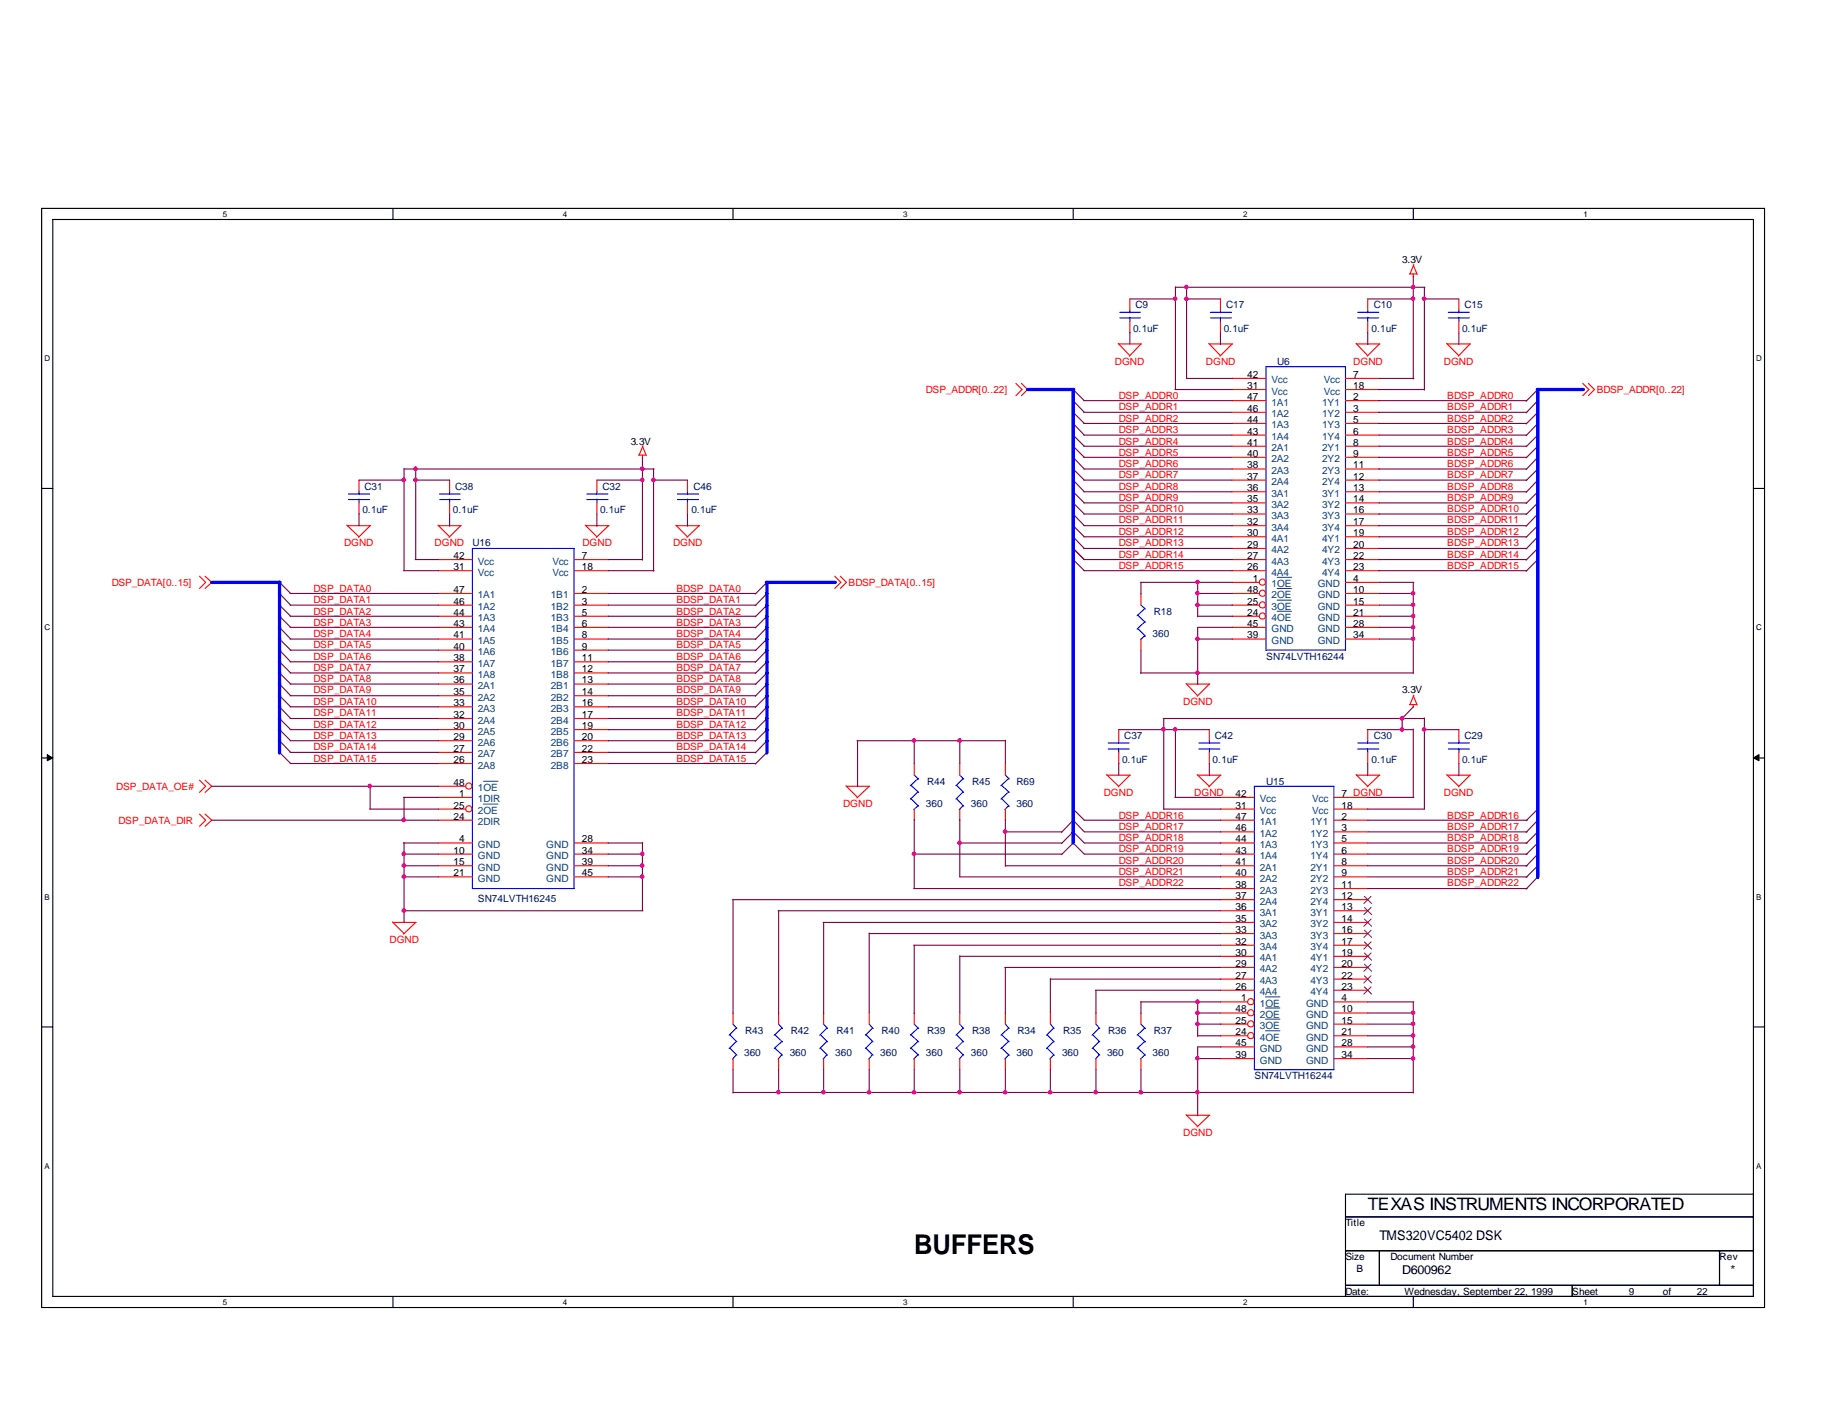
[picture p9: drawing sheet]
<svg xmlns="http://www.w3.org/2000/svg" width="279mm" height="216mm" viewBox="0 0 279 216" stroke-linecap="round" stroke-linejoin="round" font-family="sans-serif">
<g fill="none" stroke="#000" stroke-width=".17">
<path d="M6.3 31.8h262.5v167.4h-262.5zM8 33.4h259.1v164.1h-259.1zM59.9 31.8v1.6M111.7 31.8v1.6M163.5 31.8v1.6M215.3 31.8v1.6M6.3 74.4h1.7M267.1 74.4h1.7M6.3 115.5h1.7M267.1 115.5h1.7M6.3 156.5h1.7M267.1 156.5h1.7"/>
<path d="M59.9 197.5v1.7M111.7 197.5v1.7M163.5 197.5v1.7M205 185.4h62.1M205 190.6h62.1M205 195.8h62.1M210.1 190.6v5.2M215.3 197.5v1.7M239.5 195.8v1.7M262 190.6v5.2M267.1 181.9h-62.1v15.6"/>
</g>
<g fill="#000" stroke="#000" stroke-width=".15">
<path d="M7.2 115l.8 .5-.8 .4z" fill-rule="evenodd"/>
<path d="M267.1 115.5l.9-.5v.9z" fill-rule="evenodd"/>
</g>
<g fill="none" stroke="#f00" stroke-width=".17">
<path d="M154.8 58.4l.9 1-.9 .9M155.6 58.4l.9 1-.9 .9M170.3 52.3l1.8 1.9M170.4 52.4h3.5M172.1 45.6v1.6M172.1 49v1.7M173.8 52.4l-1.8 1.9M184.1 52.3l1.8 1.9M184.2 52.4h3.6M185.9 45.6v1.6M185.9 49v1.7M187.7 52.4l-1.9 1.9"/>
<path d="M187.7 57.7h5.2M187.7 59.4h5.2M205 57.7h5.1M205 59.4h5.1M206.6 52.3l1.8 1.9M206.7 52.4h3.5M208.4 45.6v1.6M208.4 49v1.7M210.1 52.4l-1.8 1.9M214.7 41.7h1.1M215.3 41.7v.5M215.3 40.4l.6 1.4"/>
<path d="M215.4 40.3l-.6 1.4M220.4 52.3l1.8 1.9M220.5 52.4h3.5M222.2 45.6v1.6M222.2 49v1.7M223.9 52.4l-1.7 1.9M241.1 58.4l1 1-1 .9M242 58.4l.9 1-.9 .9M54.7 73.2v1.7M54.7 76.6v1.7M68.5 73.2v1.7M68.5 76.6v1.7"/>
<path d="M90.9 73.2v1.7M90.9 76.6v1.7M97.3 69.3h1.1M97.9 69.3v.5M97.9 68l.6 1.4M98 67.9l-.6 1.4M104.7 73.2v1.7M104.7 76.6v1.7M187.7 61h5.2M187.7 62.8h5.2M187.7 64.5h5.2M187.7 66.3h5.2"/>
<path d="M187.7 68h5.2M187.7 69.7h5.2M187.7 71.5h5.2M187.7 73.2h5.2M187.7 74.9h5.2M187.7 76.6h5.2M187.7 78.3h5.2M205 61h5.1M205 62.8h5.1M205 64.5h5.1M205 66.3h5.1M205 68h5.1"/>
<path d="M205 69.7h5.1M205 71.5h5.1M205 73.2h5.1M205 74.9h5.1M205 76.6h5.1M205 78.3h5.1M30.4 87.8l.9 .9-.9 1M31.2 87.8l1.1 .9-1.1 1M52.8 80l1.9 1.8M52.9 80.1h3.6M56.4 80.1l-1.8 1.8M66.7 80l1.8 1.8"/>
<path d="M66.8 80.1h3.5M66.8 97.4h5.2M66.8 95.6h5.2M66.8 85.3h5.2M66.8 87h5.2M66.8 90.4h5.2M66.8 92.2h5.2M66.8 93.9h5.2M66.8 99.1h5.2M70.2 80.1l-1.8 1.8M87.5 97.4h5.2M87.5 95.6h5.2"/>
<path d="M87.5 85.3h5.2M87.5 87h5.2M87.5 90.4h5.2M87.5 92.2h5.2M87.5 93.9h5.2M87.5 99.1h5.2M89.2 80l1.7 1.8M89.2 80.1h3.6M92.7 80.1l-1.9 1.8M103 80l1.7 1.8M103 80.1h3.6M106.5 80.1l-1.9 1.8"/>
<path d="M127.2 87.8l.9 .9-.9 1M128 87.8l.9 .9-.9 1M173.8 90.4v1.8M173.8 97.4v1.7M187.7 80.1h5.2M187.7 97.4h5.2M187.7 95.6h5.2M187.7 81.8h5.2M187.7 83.6h5.2M187.7 85.3h5.2M187.7 87h5.2M187.7 88.7h4.2"/>
<path d="M187.7 90.4h4.2M187.7 92.2h4.2M187.7 93.9h4.2M205 80.1h5.1M205 97.4h5.1M205 95.6h5.1M205 81.8h5.1M205 83.6h5.1M205 85.3h5.1M205 87h5.1M205 88.7h5.1M205 90.4h5.1"/>
<path d="M205 92.2h5.1M205 93.9h5.1M30.4 118.9l.9 .9-.9 .9M31.2 118.9l1.1 .9-1.1 .9M66.8 119.8h4.2M66.8 104.2h5.2M66.8 100.8h5.2M66.8 102.5h5.2M66.8 106h5.2M66.8 107.7h5.2M66.8 109.5h5.2M66.8 111.2h5.2"/>
<path d="M66.8 112.9h5.2M66.8 114.6h5.2M66.8 116.3h5.2M87.5 104.2h5.2M87.5 100.8h5.2M87.5 102.5h5.2M87.5 106h5.2M87.5 107.7h5.2M87.5 109.5h5.2M87.5 111.2h5.2M87.5 112.9h5.2M87.5 114.6h5.2"/>
<path d="M87.5 116.3h5.2M128.9 119.7l1.7 1.8M128.9 119.8h3.6M132.4 119.8l-1.8 1.8M139.3 116.3v1.8M146.2 116.3v1.8M153.2 116.3v1.8M168.6 118l1.8 1.8M168.7 118.1h3.5M170.4 111.2v1.7M170.4 114.6v1.7M172.1 118.1l-1.8 1.8"/>
<path d="M180.7 104.1l1.8 1.9M180.8 104.2h3.5M182.4 118l1.8 1.8M182.5 118.1h3.5M184.2 104.2l-1.8 1.9M184.2 111.2v1.7M184.2 114.6v1.7M185.9 118.1l-1.8 1.8M206.6 118l1.8 1.8M206.7 118.1h3.5M208.4 111.2v1.7M208.4 114.6v1.7"/>
<path d="M210.1 118.1l-1.8 1.8M214.7 107.4h1.1M215.3 107.4v.4M215.3 106l.6 1.4M215.4 105.9l-.6 1.5M220.4 118l1.8 1.8M220.5 118.1h3.5M222.2 111.2v1.7M222.2 114.6v1.7M223.9 118.1l-1.7 1.8M30.4 124l.9 1-.9 .9M31.2 124l1.1 1-1.1 .9"/>
<path d="M66.8 121.5h5.2M66.8 123.3h4.2M66.8 125h5.2M66.8 128.4h5.2M66.8 130.1h5.2M66.8 131.9h5.2M66.8 133.6h5.2M87.5 128.4h5.2M87.5 130.1h5.2M87.5 131.9h5.2M87.5 133.6h5.2M139.3 123.3v1.7"/>
<path d="M146.2 123.3v1.7M153.2 123.3v1.7M185.9 121.5h5.2M185.9 123.3h5.2M185.9 125h5.2M185.9 128.4h5.2M185.9 130.1h5.2M185.9 131.9h5.2M185.9 133.6h5.2M185.9 126.7h5.2M185.9 135.4h5.2M185.9 137.1h5.2"/>
<path d="M185.9 138.8h5.2M203.2 121.5h5.2M203.2 123.3h5.2M203.2 125h5.2M203.2 128.4h5.2M203.2 130.1h5.2M203.2 131.9h5.2M203.2 133.6h5.2M203.2 126.7h5.2M203.2 135.4h5.2M203.2 137.1h5.2M203.2 138.8h5.2"/>
<path d="M59.8 140.5l1.8 1.7M59.9 140.5h3.5M63.3 140.5l-1.8 1.8M111.7 154.3v1.7M118.6 154.3v1.7M125.5 154.3v1.7M132.4 154.3v1.7M139.3 154.3v1.7M146.2 154.3v1.7M153.2 154.3v1.7M160 154.3v1.7M167 154.3v1.7"/>
<path d="M173.8 154.3v1.7M185.9 140.5h5.2M185.9 159.5h5.2M185.9 142.2h5.2M185.9 144h5.2M185.9 145.7h5.2M185.9 147.4h5.2M185.9 149.2h5.2M185.9 150.9h5.2M185.9 152.7h4.2M185.9 154.3h4.2M185.9 156h4.2"/>
<path d="M185.9 157.8h4.2M203.2 140.5h5.2M203.2 159.5h5.2M203.2 142.2h5.2M203.2 144h5.2M203.2 145.7h5.2M203.2 147.4h5.2M203.2 149.2h5.2M203.2 150.9h5.2M203.2 152.7h5.2M203.2 154.3h5.2M203.2 156h5.2"/>
<path d="M203.2 157.8h5.2M111.7 161.3v1.7M118.6 161.3v1.7M125.5 161.3v1.7M132.4 161.3v1.7M139.3 161.3v1.7M146.2 161.3v1.7M153.2 161.3v1.7M160 161.3v1.7M167 161.3v1.7M173.8 161.3v1.7M180.7 169.8l1.8 1.8"/>
<path d="M180.8 169.9h3.5M184.2 169.9l-1.8 1.8M185.9 161.3h5.2M203.2 161.3h5.2"/>
<circle cx="192.3" cy="88.7" r=".47"/>
<circle cx="192.3" cy="90.4" r=".47"/>
<circle cx="192.3" cy="93.9" r=".47"/>
<circle cx="192.3" cy="92.2" r=".47"/>
<circle cx="71.4" cy="119.8" r=".47"/>
<circle cx="71.4" cy="123.2" r=".47"/>
<circle cx="190.5" cy="152.6" r=".47"/>
<circle cx="190.5" cy="157.8" r=".47"/>
<circle cx="190.5" cy="154.3" r=".47"/>
<circle cx="190.5" cy="156" r=".47"/>
</g>
<g fill="none" stroke="#00f" stroke-width=".17">
<path d="M170.6 48.4h3.1M170.6 47.6h3.1M172.1 47.2v.5M172.1 48.3v.7M184.4 48.4h3.2M184.4 47.6h3.2M185.9 47.2v.5M185.9 48.3v.7M192.9 55.9h12.1v43.2h-12.1zM206.8 48.4h3.3M206.8 47.6h3.3M208.4 47.2v.5"/>
<path d="M208.4 48.3v.7M220.6 48.4h3.3M220.6 47.6h3.3M222.2 47.2v.5M222.2 48.3v.7M53.1 76.1h3.2M53.1 75.3h3.2M54.7 74.9v.5M54.7 76v.6M67 76.1h3.1M67 75.3h3.1M68.5 74.9v.5"/>
<path d="M68.5 76v.6M89.4 76.1h3.2M89.4 75.3h3.2M90.9 74.9v.5M90.9 76v.6M103.2 76.1h3.2M103.2 75.3h3.2M104.7 74.9v.5M104.7 76v.6M72 83.6h15.5v51.8h-15.5zM173.3 93.7l1.2 1.1M173.3 95.8l1.2 1.1"/>
<path d="M173.8 92.2l.7 .6M174.4 92.7l-1.2 1.1M174.4 94.7l-1.2 1.1M174.4 96.9l-.7 .6M138.8 119.6l1.2 1.1M139.3 118.1l.7 .6M139.9 118.6l-1.2 1.1M145.7 119.6l1.1 1.1M146.2 118.1l.6 .6M146.7 118.6l-1.1 1.1M152.6 119.6l1.2 1.1M153.2 118.1l.6 .6"/>
<path d="M153.7 118.6l-1.2 1.1M168.8 114.1h3.2M168.8 113.2h3.2M170.4 112.9v.4M170.4 114v.6M182.6 114.1h3.2M182.6 113.2h3.2M184.2 112.9v.4M184.2 114v.6M191.1 119.8h12.1v43.2h-12.1zM206.8 114.1h3.3M206.8 113.2h3.3"/>
<path d="M208.4 112.9v.4M208.4 114v.6M220.6 114.1h3.3M220.6 113.2h3.3M222.2 112.9v.4M222.2 114v.6M138.8 121.7l1.2 1.2M139.9 120.6l-1.2 1.2M139.9 122.8l-.7 .6M145.7 121.7l1.1 1.2M146.7 120.6l-1.1 1.2M146.7 122.8l-.6 .6"/>
<path d="M152.6 121.7l1.2 1.2M153.7 120.6l-1.2 1.2M153.7 122.8l-.6 .6M111.2 157.6l1.1 1.2M111.2 159.7l1.1 1.1M111.7 156l.6 .7M112.2 156.6l-1.1 1.1M112.2 158.7l-1.1 1.1M118 157.6l1.2 1.2M118 159.7l1.2 1.1M118.6 156l.6 .7M119.1 156.6l-1.2 1.1"/>
<path d="M119.1 158.7l-1.2 1.1M125 157.6l1.1 1.2M125 159.7l1.1 1.1M125.5 156l.6 .7M126 156.6l-1.1 1.1M126 158.7l-1.1 1.1M131.9 157.6l1.1 1.2M131.9 159.7l1.1 1.1M132.4 156l.6 .7M132.9 156.6l-1.1 1.1M132.9 158.7l-1.1 1.1M138.8 157.6l1.2 1.2"/>
<path d="M138.8 159.7l1.2 1.1M139.3 156l.7 .7M139.9 156.6l-1.2 1.1M139.9 158.7l-1.2 1.1M145.7 157.6l1.1 1.2M145.7 159.7l1.1 1.1M146.2 156l.6 .7M146.7 156.6l-1.1 1.1M146.7 158.7l-1.1 1.1M152.6 157.6l1.2 1.2M152.6 159.7l1.2 1.1M153.2 156l.6 .7"/>
<path d="M153.7 156.6l-1.2 1.1M153.7 158.7l-1.2 1.1M159.5 157.6l1.1 1.2M159.5 159.7l1.1 1.1M160 156l.6 .7M160.5 156.6l-1.1 1.1M160.5 158.7l-1.1 1.1M166.5 157.6l1.1 1.2M166.5 159.7l1.1 1.1M167 156l.6 .7M167.5 156.6l-1.1 1.1M167.5 158.7l-1.1 1.1"/>
<path d="M173.3 157.6l1.2 1.2M173.3 159.7l1.2 1.1M173.8 156l.7 .7M174.4 156.6l-1.2 1.1M174.4 158.7l-1.2 1.1M112.2 160.7l-.6 .7M119.1 160.7l-.6 .7M126 160.7l-.6 .7M132.9 160.7l-.6 .7M139.9 160.7l-.7 .7M146.7 160.7l-.6 .7M153.7 160.7l-.6 .7"/>
<path d="M160.5 160.7l-.6 .7M167.5 160.7l-.6 .7M174.4 160.7l-.7 .7"/>
</g>
<path d="M194.6 88h2.2M194.6 89.7h2.2M194.6 91.4h2.2M194.6 93.1h2.2M73.7 119h2.2M73.7 122.5h2.2M192.8 151.9h2.2M192.8 153.6h2.2M192.8 155.3h2.2M192.8 157.1h2.2" fill="none" stroke="#004080" stroke-width=".15"/>
<g fill="none" stroke="#804000" stroke-width=".15">
<path d="M207.9 136.6l1.1 1.1M207.9 138.3l1.1 1.1M208.9 136.6l-1.1 1.1M208.9 138.3l-1.1 1.1M207.9 140l1.1 1.1M207.9 141.7l1.1 1.1M207.9 143.5l1.1 1.1M207.9 145.2l1.1 1.1M207.9 146.9l1.1 1.1M207.9 148.7l1.1 1.1M207.9 150.4l1.1 1.1M208.9 140l-1.1 1.1"/>
<path d="M208.9 141.7l-1.1 1.1M208.9 143.5l-1.1 1.1M208.9 145.2l-1.1 1.1M208.9 146.9l-1.1 1.1M208.9 148.7l-1.1 1.1M208.9 150.4l-1.1 1.1"/>
</g>
<g fill="none" stroke="#800040" stroke-width=".17">
<path d="M163.4 59.3l1.8 1.7M172.1 50.6v1.8M172.1 45.6h7.1M179 59.4h8.7M179.1 43.8h38M179.1 43.7v15.7M180.7 45.6h5.2M180.8 43.7v14h7M185.9 50.7v1.8M208.4 50.7v1.8M208.4 45.6h7M210.1 59.4h6.9"/>
<path d="M210.1 57.7h5.3M215.3 42.1v15.6M216.9 45.6h5.3M217 43.8v15.6M222.2 50.7v1.8M234.3 59.4l-1.8 1.7M54.7 78.2v1.9M54.7 73.2h6.9M61.6 71.4v15.6M61.6 71.5h38.1M63.2 73.2h5.3M63.3 71.4v13.9"/>
<path d="M68.5 78.3v1.9M90.9 78.3v1.9M90.9 73.2h7.1M97.9 69.7v15.6M99.5 73.2h5.2M99.6 71.5v15.5M104.7 78.3v1.9M163.4 71.4l1.8 1.8M163.4 67.9l1.8 1.8M163.4 74.8l1.8 1.8M163.4 69.6l1.8 1.9M163.4 73.1l1.8 1.8"/>
<path d="M163.4 76.5l1.8 1.8M163.4 61l1.8 1.8M163.4 78.2l1.8 1.9M163.4 66.2l1.8 1.8M163.4 62.7l1.8 1.8M163.4 64.4l1.8 1.9M165.1 73.2h22.6M165.1 78.3h22.6M165.1 61h22.6M165.1 69.7h22.6M165.1 64.5h22.6M165.1 66.3h22.6"/>
<path d="M165.1 68h22.6M165.1 74.9h22.6M165.1 71.5h22.6M165.1 76.6h22.6M165.1 62.8h22.6M210.1 73.2h22.5M210.1 78.3h22.5M210.1 61h22.5M210.1 69.7h22.5M210.1 64.5h22.5M210.1 66.3h22.5M210.1 68h22.5"/>
<path d="M210.1 74.9h22.5M210.1 71.5h22.5M210.1 76.6h22.5M210.1 62.8h22.5M234.3 78.3l-1.8 1.9M234.3 74.9l-1.8 1.8M234.3 68l-1.8 1.8M234.3 64.5l-1.8 1.9M234.3 73.2l-1.8 1.8M234.3 69.7l-1.8 1.8M234.3 62.8l-1.8 1.8M234.3 76.6l-1.8 1.8"/>
<path d="M234.3 61l-1.8 1.9M234.3 71.5l-1.8 1.7M234.3 66.3l-1.8 1.8M42.5 93.8l1.8 1.8M42.5 95.5l1.8 1.9M42.5 90.3l1.8 1.9M42.5 88.6l1.8 1.8M42.5 92.1l1.8 1.8M42.5 99l1.8 1.8M42.5 97.3l1.8 1.8M44.2 99.1h22.6M44.2 93.9h22.6"/>
<path d="M44.2 90.4h22.6M44.2 92.2h22.6M44.2 95.6h22.6M44.2 97.4h22.6M61.5 87h5.3M63.2 85.3h3.6M92.6 99.1h22.5M92.6 93.9h22.5M92.6 90.4h22.5M92.6 92.2h22.5M92.6 95.6h22.5M92.6 97.4h22.5"/>
<path d="M92.6 85.3h5.3M92.7 87h7M116.8 88.7l-1.7 1.8M116.8 99.1l-1.7 1.8M116.8 90.4l-1.7 1.9M116.8 92.2l-1.7 1.8M116.8 97.4l-1.7 1.7M116.8 95.6l-1.7 1.9M116.8 93.9l-1.7 1.8M163.4 83.5l1.8 1.8M163.4 81.7l1.8 1.9M163.4 85.2l1.8 1.8"/>
<path d="M163.4 80l1.8 1.8M165.1 85.3h22.6M165.1 81.8h22.6M165.1 83.6h22.6M165.1 87h22.6M165.1 80.1h22.6M173.7 88.7h14M173.8 88.7v1.8M173.8 99.1v3.5M182.4 90.4h5.3M182.5 93.9h5.3M182.5 88.7v5.3"/>
<path d="M182.5 92.2h5.3M182.5 97.4h5.3M187.8 95.6h-5.3v8.7M210.1 85.3h22.5M210.1 81.8h22.5M210.1 83.6h22.5M210.1 87h22.5M210.1 80.1h22.5M210.1 93.9h5.3M210.1 90.4h5.3M210.1 92.2h5.3M210.1 95.6h5.3"/>
<path d="M210.1 97.4h5.3M210.1 88.7h5.3M215.3 88.7v13.9M234.3 85.3l-1.8 1.7M234.3 83.6l-1.8 1.7M234.3 80.1l-1.8 1.8M234.3 81.8l-1.8 1.9M32.3 119.8h34.5M42.5 100.8l1.8 1.7M42.5 102.4l1.8 1.8M42.5 109.4l1.8 1.8M42.5 104.1l1.8 1.9"/>
<path d="M42.5 107.6l1.8 1.9M42.5 112.8l1.8 1.8M42.5 111.1l1.8 1.8M42.5 114.6l1.8 1.7M42.5 105.9l1.8 1.8M44.2 106h22.6M44.2 107.7h22.6M44.2 114.6h22.6M44.2 100.8h22.6M44.2 111.2h22.6M44.2 102.5h22.6M44.2 104.2h22.6"/>
<path d="M44.2 109.5h22.6M44.2 116.3h22.6M44.2 112.9h22.6M56.4 119.7v3.6M92.6 106h22.5M92.6 107.7h22.5M92.6 114.6h22.5M92.6 100.8h22.5M92.6 111.2h22.5M92.6 102.5h22.5M92.6 104.2h22.5M92.6 109.5h22.5"/>
<path d="M92.6 116.3h22.5M92.6 112.9h22.5M116.8 106l-1.7 1.8M116.8 107.7l-1.7 1.9M116.8 109.5l-1.7 1.8M116.8 100.8l-1.7 1.8M116.8 111.2l-1.7 1.7M116.8 102.5l-1.7 1.8M116.8 114.6l-1.7 1.8M116.8 112.9l-1.7 1.8M116.8 104.2l-1.7 1.9M130.6 112.9h22.6"/>
<path d="M130.6 112.9v7M139.3 112.8v3.5M146.2 112.8v3.5M153.2 112.8v3.5M170.4 111.2h13.8M170.4 116.2v1.9M173.7 102.5h41.6M177.2 109.5h39.8M177.3 109.5v13.9M179.1 111.1v10.4M184.2 116.3v1.9M208.3 111.2h7"/>
<path d="M208.4 116.3v1.9M213.6 109.4v1.8M215.3 111.1v10.4M215.3 107.7l-1.8 1.9M216.9 111.2h5.3M217 109.4v13.9h-8.7M222.2 116.3v1.9M32.2 125h34.6M56.3 123.3h10.5M61.5 121.5h5.3M61.5 131.9h5.3M61.5 128.4h5.3"/>
<path d="M61.5 133.6h5.3M61.5 130.1h5.3M61.6 121.5v3.6M61.6 128.4v12.1M61.6 138.8h36.4M92.6 131.9h5.3M92.6 128.4h5.3M92.6 133.6h5.3M92.6 130.1h5.3M97.9 128.4v10.4M111.6 137.1h74.3M111.7 137.1v17.3"/>
<path d="M118.5 138.8h67.4M118.6 138.8v15.6M139.2 135.4h46.7M139.2 130.1h22.6M139.3 124.9v10.5M146.1 128.4h15.7M146.2 124.9v8.7h39.8M153.1 126.7h8.7M153.2 131.9h32.8M153.2 124.9v7.1M163.4 124.9l1.8 1.8h20.8M163.4 126.7l1.8 1.7h20.8"/>
<path d="M163.4 123.2l1.8 1.8h20.8M163.4 128.4l1.8 1.7h20.8M163.5 128.4l-1.8 1.8M163.5 126.7l-1.8 1.8M163.5 125l-1.8 1.8M177.3 123.3h8.7M179 121.5h6.9M208.4 125h24.3M208.4 121.5h7M208.4 131.9h24.3M208.4 128.4h24.3M208.4 133.6h24.3"/>
<path d="M208.4 135.4h24.3M208.4 126.7h24.3M208.4 130.1h24.3M234.3 126.7l-1.8 1.8M234.3 130.1l-1.8 1.9M234.3 125l-1.8 1.8M234.3 133.6l-1.8 1.9M234.3 128.4l-1.8 1.8M234.3 123.3l-1.8 1.8M234.3 131.9l-1.8 1.8M125.4 140.5h60.5M125.5 140.5v13.9"/>
<path d="M132.4 142.2h53.6M132.4 142.2v12.1M139.2 144h46.7M139.3 144v10.4M146.2 145.6v8.7M146.2 145.7h39.8M153.1 147.4h32.8M153.2 147.4v7M160 149.1v5.2M160 149.2h26M166.9 150.9h19M167 150.9v3.5"/>
<path d="M173.7 152.7h12.2M173.8 152.7v1.7M182.4 154.3h3.5M182.5 152.7v5.2M182.5 157.8h3.5M182.5 156h3.5M186 159.5h-3.5v10.5M208.4 157.8h7M208.4 156h7M208.4 154.3h7M208.4 159.5h7M208.4 152.7h7"/>
<path d="M215.3 152.7v13.8M111.7 166.5h103.6M111.7 163v3.5M118.6 163v3.5M125.5 163v3.5M132.4 163v3.5M139.3 163v3.5M146.2 163v3.5M153.2 163v3.5M160 163v3.5M167 163v3.5M173.8 163v3.5"/>
<path d="M182.5 161.3h3.5M208.4 161.3h7"/>
</g>
<path d="M156.5 59.4h7.1M163.5 59.4v69M234.2 59.4h7M234.3 59.4v74.3M32.3 88.7h10.4M42.6 88.7v26M116.8 88.7h10.5M116.8 88.7v26" fill="none" stroke="#00f" stroke-width=".51"/>
<g fill="#f0f" stroke="#f0f" stroke-width=".17">
<circle cx="56.4" cy="119.8" r=".29"/>
<circle cx="61.5" cy="124.9" r=".29"/>
<circle cx="182.4" cy="88.7" r=".29"/>
<circle cx="182.4" cy="90.4" r=".29"/>
<circle cx="182.4" cy="92.2" r=".29"/>
<circle cx="97.8" cy="131.9" r=".29"/>
<circle cx="146.2" cy="112.8" r=".29"/>
<circle cx="97.8" cy="71.4" r=".29"/>
<circle cx="215.3" cy="43.7" r=".29"/>
<circle cx="215.3" cy="45.5" r=".29"/>
<circle cx="180.7" cy="43.7" r=".29"/>
<circle cx="177.3" cy="111.1" r=".29"/>
<circle cx="217" cy="45.5" r=".29"/>
<circle cx="180.7" cy="45.5" r=".29"/>
<circle cx="97.8" cy="73.1" r=".29"/>
<circle cx="213.6" cy="109.4" r=".29"/>
<circle cx="61.5" cy="138.7" r=".29"/>
<circle cx="97.8" cy="130.1" r=".29"/>
<circle cx="166.9" cy="166.4" r=".29"/>
<circle cx="173.8" cy="166.4" r=".29"/>
<circle cx="61.5" cy="130.1" r=".29"/>
<circle cx="61.5" cy="73.1" r=".29"/>
<circle cx="182.4" cy="166.4" r=".29"/>
<circle cx="125.4" cy="166.4" r=".29"/>
<circle cx="215.3" cy="93.8" r=".29"/>
<circle cx="182.4" cy="156" r=".29"/>
<circle cx="146.2" cy="166.4" r=".29"/>
<circle cx="182.4" cy="161.2" r=".29"/>
<circle cx="182.4" cy="97.3" r=".29"/>
<circle cx="146.2" cy="128.4" r=".29"/>
<circle cx="179" cy="111.1" r=".29"/>
<circle cx="179" cy="45.5" r=".29"/>
<circle cx="61.5" cy="131.9" r=".29"/>
<circle cx="132.4" cy="166.4" r=".29"/>
<circle cx="139.2" cy="166.4" r=".29"/>
<circle cx="99.5" cy="73.1" r=".29"/>
<circle cx="153.1" cy="166.4" r=".29"/>
<circle cx="160" cy="166.4" r=".29"/>
<circle cx="63.3" cy="71.4" r=".29"/>
<circle cx="215.3" cy="90.4" r=".29"/>
<circle cx="215.3" cy="92.2" r=".29"/>
<circle cx="215.3" cy="97.3" r=".29"/>
<circle cx="215.3" cy="95.5" r=".29"/>
<circle cx="63.3" cy="73.1" r=".29"/>
<circle cx="61.5" cy="133.6" r=".29"/>
<circle cx="118.6" cy="166.4" r=".29"/>
<circle cx="139.2" cy="112.8" r=".29"/>
<circle cx="97.8" cy="133.6" r=".29"/>
<circle cx="182.4" cy="102.5" r=".29"/>
<circle cx="213.6" cy="111.1" r=".29"/>
<circle cx="217" cy="111.1" r=".29"/>
<circle cx="215.3" cy="154.3" r=".29"/>
<circle cx="182.4" cy="152.6" r=".29"/>
<circle cx="182.4" cy="154.3" r=".29"/>
<circle cx="215.3" cy="161.2" r=".29"/>
<circle cx="139.2" cy="130.1" r=".29"/>
<circle cx="215.3" cy="156" r=".29"/>
<circle cx="215.3" cy="157.8" r=".29"/>
<circle cx="215.3" cy="159.5" r=".29"/>
<circle cx="153.1" cy="126.7" r=".29"/>
</g>
<text font-size="4.1" x="139.3" y="191">BUFFERS</text>
<text font-size="2.6" x="208.4" y="184.3">TEXAS INSTRUMENTS INCORPORATED</text>
<text font-size="2" x="210.1" y="189">TMS320VC5402 DSK</text>
<g font-size="1.9">
<text x="213.6" y="194.1">D600962</text>
<text x="263.7" y="194.1">*</text>
</g>
<g font-size="1.5">
<text x="213.6" y="40">3.3V</text>
<text x="190" y="59.3">31</text>
<text x="190" y="57.6">42</text>
<text x="206.2" y="57.6">7</text>
<text x="206.2" y="59.3">18</text>
<text x="190" y="61">47</text>
<text x="190" y="62.7">46</text>
<text x="190" y="64.4">44</text>
<text x="206.2" y="61">2</text>
<text x="206.2" y="62.7">3</text>
<text x="206.2" y="64.4">5</text>
<text x="96.1" y="67.7">3.3V</text>
<text x="190" y="66.2">43</text>
<text x="190" y="67.9">41</text>
<text x="190" y="69.6">40</text>
<text x="190" y="71.4">38</text>
<text x="206.2" y="66.2">6</text>
<text x="206.2" y="67.9">8</text>
<text x="206.2" y="69.6">9</text>
<text x="206.2" y="71.4">11</text>
<text x="190" y="73.1">37</text>
<text x="190" y="74.8">36</text>
<text x="190" y="76.5">35</text>
<text x="206.2" y="73.1">12</text>
<text x="206.2" y="74.8">13</text>
<text x="206.2" y="76.5">14</text>
<text x="190" y="78.2">33</text>
<text x="190" y="80">32</text>
<text x="190" y="81.7">30</text>
<text x="190" y="83.5">29</text>
<text x="206.2" y="78.2">16</text>
<text x="206.2" y="80">17</text>
<text x="206.2" y="81.7">19</text>
<text x="206.2" y="83.5">20</text>
<text x="69.1" y="86.9">31</text>
<text x="69.1" y="85.2">42</text>
<text x="88.6" y="85.2">7</text>
<text x="88.6" y="86.9">18</text>
<text x="190" y="85.2">27</text>
<text x="190" y="86.9">26</text>
<text x="190.8" y="88.6">1</text>
<text x="206.2" y="85.2">22</text>
<text x="206.2" y="86.9">23</text>
<text x="206.2" y="88.6">4</text>
<text x="69.1" y="90.3">47</text>
<text x="69.1" y="92.1">46</text>
<text x="69.1" y="93.8">44</text>
<text x="69.1" y="95.5">43</text>
<text x="88.6" y="90.3">2</text>
<text x="88.6" y="92.1">3</text>
<text x="88.6" y="93.8">5</text>
<text x="88.6" y="95.5">6</text>
<text x="190" y="95.5">45</text>
<text x="190" y="90.3">48</text>
<text x="190" y="92.1">25</text>
<text x="190" y="93.8">24</text>
<text x="206.2" y="90.3">10</text>
<text x="206.2" y="92.1">15</text>
<text x="206.2" y="93.8">21</text>
<text x="206.2" y="95.5">28</text>
<text x="69.1" y="97.3">41</text>
<text x="69.1" y="99">40</text>
<text x="69.1" y="100.8">38</text>
<text x="88.6" y="97.3">8</text>
<text x="88.6" y="99">9</text>
<text x="88.6" y="100.8">11</text>
<text x="190" y="97.3">39</text>
<text x="206.2" y="97.3">34</text>
<text x="69.1" y="102.4">37</text>
<text x="69.1" y="104.1">36</text>
<text x="69.1" y="105.9">35</text>
<text x="69.1" y="107.6">33</text>
<text x="88.6" y="102.4">12</text>
<text x="88.6" y="104.1">13</text>
<text x="88.6" y="105.9">14</text>
<text x="88.6" y="107.6">16</text>
<text x="213.6" y="105.7">3.3V</text>
<text x="69.1" y="109.4">32</text>
<text x="69.1" y="111.1">30</text>
<text x="69.1" y="112.8">29</text>
<text x="88.6" y="109.4">17</text>
<text x="88.6" y="111.1">19</text>
<text x="88.6" y="112.8">20</text>
<text x="69.1" y="114.6">27</text>
<text x="69.1" y="116.2">26</text>
<text x="69.1" y="119.7">48</text>
<text x="88.6" y="114.6">22</text>
<text x="88.6" y="116.2">23</text>
<text x="69.1" y="123.2">25</text>
<text x="69.1" y="124.9">24</text>
<text x="69.9" y="121.4">1</text>
<text x="188.2" y="124.9">47</text>
<text x="188.2" y="123.2">31</text>
<text x="188.2" y="121.4">42</text>
<text x="204.4" y="124.9">2</text>
<text x="204.4" y="121.4">7 DGND</text>
<text x="204.4" y="123.2">18</text>
<text x="69.1" y="130">10</text>
<text x="69.1" y="131.8">15</text>
<text x="69.9" y="128.4">4</text>
<text x="88.6" y="128.4">28</text>
<text x="88.6" y="130">34</text>
<text x="88.6" y="131.8">39</text>
<text x="188.2" y="126.7">46</text>
<text x="188.2" y="128.4">44</text>
<text x="188.2" y="130">43</text>
<text x="188.2" y="131.8">41</text>
<text x="204.4" y="126.7">3</text>
<text x="204.4" y="128.4">5</text>
<text x="204.4" y="130">6</text>
<text x="204.4" y="131.8">8</text>
<text x="69.1" y="133.5">21</text>
<text x="88.6" y="133.5">45</text>
<text x="188.2" y="133.5">40</text>
<text x="188.2" y="135.3">38</text>
<text x="188.2" y="137">37</text>
<text x="204.4" y="133.5">9</text>
<text x="204.4" y="135.3">11</text>
<text x="204.4" y="137">12</text>
<text x="188.2" y="138.7">36</text>
<text x="188.2" y="140.5">35</text>
<text x="188.2" y="142.2">33</text>
<text x="188.2" y="143.9">32</text>
<text x="204.4" y="138.7">13</text>
<text x="204.4" y="140.5">14</text>
<text x="204.4" y="142.2">16</text>
<text x="204.4" y="143.9">17</text>
<text x="188.2" y="145.6">30</text>
<text x="188.2" y="147.3">29</text>
<text x="188.2" y="149.1">27</text>
<text x="204.4" y="145.6">19</text>
<text x="204.4" y="147.3">20</text>
<text x="204.4" y="149.1">22</text>
<text x="188.2" y="150.8">26</text>
<text x="188.2" y="154.3">48</text>
<text x="188.2" y="156">25</text>
<text x="189.1" y="152.6">1</text>
<text x="204.4" y="150.8">23</text>
<text x="204.4" y="152.6">4</text>
<text x="204.4" y="154.3">10</text>
<text x="204.4" y="156">15</text>
<text x="188.2" y="161.2">39</text>
<text x="188.2" y="159.4">45</text>
<text x="188.2" y="157.7">24</text>
<text x="204.4" y="157.7">21</text>
<text x="204.4" y="159.4">28</text>
<text x="204.4" y="161.2">34</text>
<text x="205" y="186.9">Title</text>
<text x="205" y="197.3">Date:</text>
<text x="205" y="192">Size</text>
<text x="206.7" y="193.8">B</text>
<text x="211.8" y="192">Document Number</text>
<text x="214" y="197.3">Wednesday, September 22, 1999</text>
<text x="239.5" y="197.3">Sheet</text>
<text x="248.2" y="197.3">9</text>
<text x="253.3" y="197.3">of</text>
<text x="258.5" y="197.3">22</text>
<text x="262" y="192">Rev</text>
</g>
<g font-size="1.5" fill="#000080">
<text x="173" y="47">C9</text>
<text x="186.8" y="47">C17</text>
<text x="209.3" y="47">C10</text>
<text x="223.1" y="47">C15</text>
<text x="172.6" y="50.6">0.1uF</text>
<text x="186.4" y="50.6">0.1uF</text>
<text x="209" y="50.6">0.1uF</text>
<text x="222.8" y="50.6">0.1uF</text>
<text x="194.6" y="55.6">U6</text>
<text x="55.5" y="74.6">C31</text>
<text x="69.3" y="74.6">C38</text>
<text x="91.8" y="74.6">C32</text>
<text x="105.7" y="74.6">C46</text>
<text x="55.2" y="78.2">0.1uF</text>
<text x="69" y="78.2">0.1uF</text>
<text x="72" y="83.2">U16</text>
<text x="91.4" y="78.2">0.1uF</text>
<text x="105.3" y="78.2">0.1uF</text>
<text x="175.8" y="93.6">R18</text>
<text x="175.6" y="97">360</text>
<text x="192.9" y="100.5">SN74LVTH16244</text>
<text x="171.3" y="112.6">C37</text>
<text x="185.1" y="112.6">C42</text>
<text x="209.3" y="112.6">C30</text>
<text x="223.1" y="112.6">C29</text>
<text x="141.2" y="119.5">R44</text>
<text x="148.1" y="119.5">R45</text>
<text x="154.9" y="119.5">R69</text>
<text x="170.9" y="116.2">0.1uF</text>
<text x="184.7" y="116.2">0.1uF</text>
<text x="192.9" y="119.5">U15</text>
<text x="209" y="116.2">0.1uF</text>
<text x="222.8" y="116.2">0.1uF</text>
<text x="141.1" y="122.9">360</text>
<text x="147.9" y="122.9">360</text>
<text x="154.9" y="122.9">360</text>
<text x="72.8" y="137.5">SN74LVTH16245</text>
<text x="113.4" y="161">360</text>
<text x="113.5" y="157.5">R43</text>
<text x="120.3" y="161">360</text>
<text x="120.5" y="157.5">R42</text>
<text x="127.3" y="161">360</text>
<text x="127.4" y="157.5">R41</text>
<text x="134.1" y="161">360</text>
<text x="134.3" y="157.5">R40</text>
<text x="141.1" y="161">360</text>
<text x="141.2" y="157.5">R39</text>
<text x="147.9" y="161">360</text>
<text x="148.1" y="157.5">R38</text>
<text x="154.9" y="161">360</text>
<text x="155" y="157.5">R34</text>
<text x="161.8" y="161">360</text>
<text x="162" y="157.5">R35</text>
<text x="168.7" y="161">360</text>
<text x="168.8" y="157.5">R36</text>
<text x="175.6" y="161">360</text>
<text x="175.8" y="157.5">R37</text>
<text x="191.1" y="164.4">SN74LVTH16244</text>
</g>
<g font-size="1.5" fill="#f00">
<text x="141.1" y="59.9">DSP_ADDR[0..22]</text>
<text x="169.8" y="55.6">DGND</text>
<text x="183.7" y="55.6">DGND</text>
<text x="206.2" y="55.6">DGND</text>
<text x="220" y="55.6">DGND</text>
<text x="243.2" y="59.9">BDSP_ADDR[0..22]</text>
<text x="170.4" y="66">DSP_ADDR3</text>
<text x="170.4" y="62.5">DSP_ADDR1</text>
<text x="170.4" y="60.8">DSP_ADDR0</text>
<text x="170.4" y="64.3">DSP_ADDR2</text>
<text x="220.5" y="60.8">BDSP_ADDR0</text>
<text x="220.5" y="64.3">BDSP_ADDR2</text>
<text x="220.5" y="66">BDSP_ADDR3</text>
<text x="220.5" y="62.5">BDSP_ADDR1</text>
<text x="170.4" y="69.4">DSP_ADDR5</text>
<text x="170.4" y="67.7">DSP_ADDR4</text>
<text x="170.4" y="71.1">DSP_ADDR6</text>
<text x="220.5" y="71.1">BDSP_ADDR6</text>
<text x="220.5" y="67.7">BDSP_ADDR4</text>
<text x="220.5" y="69.4">BDSP_ADDR5</text>
<text x="170.4" y="74.6">DSP_ADDR8</text>
<text x="170.4" y="72.9">DSP_ADDR7</text>
<text x="170.4" y="76.4">DSP_ADDR9</text>
<text x="220.5" y="74.6">BDSP_ADDR8</text>
<text x="220.5" y="72.9">BDSP_ADDR7</text>
<text x="220.5" y="76.4">BDSP_ADDR9</text>
<text x="52.4" y="83.2">DGND</text>
<text x="66.2" y="83.2">DGND</text>
<text x="88.7" y="83.2">DGND</text>
<text x="102.5" y="83.2">DGND</text>
<text x="170.4" y="79.8">DSP_ADDR11</text>
<text x="170.4" y="83.2">DSP_ADDR13</text>
<text x="170.4" y="81.5">DSP_ADDR12</text>
<text x="170.4" y="78.1">DSP_ADDR10</text>
<text x="220.5" y="78.1">BDSP_ADDR10</text>
<text x="220.5" y="81.5">BDSP_ADDR12</text>
<text x="220.5" y="83.2">BDSP_ADDR13</text>
<text x="220.5" y="79.8">BDSP_ADDR11</text>
<text x="17" y="89.3">DSP_DATA[0..15]</text>
<text x="129.3" y="89.3">BDSP_DATA[0..15]</text>
<text x="170.4" y="86.7">DSP_ADDR15</text>
<text x="170.4" y="85">DSP_ADDR14</text>
<text x="220.5" y="85">BDSP_ADDR14</text>
<text x="220.5" y="86.7">BDSP_ADDR15</text>
<text x="47.7" y="95.3">DSP_DATA3</text>
<text x="47.7" y="91.9">DSP_DATA1</text>
<text x="47.7" y="90.2">DSP_DATA0</text>
<text x="47.7" y="93.6">DSP_DATA2</text>
<text x="103" y="95.3">BDSP_DATA3</text>
<text x="103" y="90.2">BDSP_DATA0</text>
<text x="103" y="93.6">BDSP_DATA2</text>
<text x="103" y="91.9">BDSP_DATA1</text>
<text x="47.7" y="100.5">DSP_DATA6</text>
<text x="47.7" y="98.8">DSP_DATA5</text>
<text x="47.7" y="97">DSP_DATA4</text>
<text x="103" y="100.5">BDSP_DATA6</text>
<text x="103" y="98.8">BDSP_DATA5</text>
<text x="103" y="97">BDSP_DATA4</text>
<text x="47.7" y="102.3">DSP_DATA7</text>
<text x="47.7" y="105.7">DSP_DATA9</text>
<text x="47.7" y="107.4">DSP_DATA10</text>
<text x="47.7" y="104">DSP_DATA8</text>
<text x="103" y="105.7">BDSP_DATA9</text>
<text x="103" y="107.4">BDSP_DATA10</text>
<text x="103" y="102.3">BDSP_DATA7</text>
<text x="103" y="104">BDSP_DATA8</text>
<text x="180.3" y="107.4">DGND</text>
<text x="47.7" y="109.1">DSP_DATA11</text>
<text x="47.7" y="110.9">DSP_DATA12</text>
<text x="47.7" y="112.6">DSP_DATA13</text>
<text x="103" y="110.9">BDSP_DATA12</text>
<text x="103" y="109.1">BDSP_DATA11</text>
<text x="103" y="112.6">BDSP_DATA13</text>
<text x="47.7" y="114.3">DSP_DATA14</text>
<text x="47.7" y="116.1">DSP_DATA15</text>
<text x="103" y="114.3">BDSP_DATA14</text>
<text x="103" y="116.1">BDSP_DATA15</text>
<text x="17.7" y="120.4">DSP_DATA_OE#</text>
<text x="18" y="125.6">DSP_DATA_DIR</text>
<text x="128.4" y="122.9">DGND</text>
<text x="168.1" y="121.2">DGND</text>
<text x="170.4" y="124.7">DSP_ADDR16</text>
<text x="181.9" y="121.2">DGND</text>
<text x="220" y="121.2">DGND</text>
<text x="220.5" y="124.7">BDSP_ADDR16</text>
<text x="170.4" y="128.2">DSP_ADDR18</text>
<text x="170.4" y="126.4">DSP_ADDR17</text>
<text x="170.4" y="131.6">DSP_ADDR20</text>
<text x="170.4" y="129.9">DSP_ADDR19</text>
<text x="220.5" y="131.6">BDSP_ADDR20</text>
<text x="220.5" y="129.9">BDSP_ADDR19</text>
<text x="220.5" y="126.4">BDSP_ADDR17</text>
<text x="220.5" y="128.2">BDSP_ADDR18</text>
<text x="170.4" y="135">DSP_ADDR22</text>
<text x="170.4" y="133.3">DSP_ADDR21</text>
<text x="220.5" y="133.3">BDSP_ADDR21</text>
<text x="220.5" y="135">BDSP_ADDR22</text>
<text x="59.4" y="143.7">DGND</text>
<text x="180.3" y="173.1">DGND</text>
</g>
<g font-size="1.5" fill="#004080">
<text x="193.7" y="58.4">Vcc</text>
<text x="201.7" y="58.4">Vcc</text>
<text x="193.7" y="61.8">1A1</text>
<text x="193.7" y="63.6">1A2</text>
<text x="193.7" y="65.3">1A3</text>
<text x="193.7" y="60.1">Vcc</text>
<text x="201.4" y="61.8">1Y1</text>
<text x="201.4" y="63.6">1Y2</text>
<text x="201.4" y="65.3">1Y3</text>
<text x="201.7" y="60.1">Vcc</text>
<text x="193.7" y="67.1">1A4</text>
<text x="193.7" y="68.7">2A1</text>
<text x="193.7" y="70.4">2A2</text>
<text x="201.4" y="67.1">1Y4</text>
<text x="201.4" y="68.7">2Y1</text>
<text x="201.4" y="70.4">2Y2</text>
<text x="193.7" y="72.2">2A3</text>
<text x="193.7" y="73.9">2A4</text>
<text x="193.7" y="75.7">3A1</text>
<text x="193.7" y="77.4">3A2</text>
<text x="201.4" y="72.2">2Y3</text>
<text x="201.4" y="73.9">2Y4</text>
<text x="201.4" y="75.7">3Y1</text>
<text x="201.4" y="77.4">3Y2</text>
<text x="193.7" y="79.1">3A3</text>
<text x="193.7" y="80.9">3A4</text>
<text x="193.7" y="82.6">4A1</text>
<text x="201.4" y="79.1">3Y3</text>
<text x="201.4" y="80.9">3Y4</text>
<text x="201.4" y="82.6">4Y1</text>
<text x="72.8" y="87.7">Vcc</text>
<text x="72.8" y="86">Vcc</text>
<text x="84.2" y="86">Vcc</text>
<text x="84.2" y="87.7">Vcc</text>
<text x="193.7" y="84.3">4A2</text>
<text x="193.7" y="86">4A3</text>
<text x="193.7" y="87.7">4A4</text>
<text x="193.7" y="89.5">1OE</text>
<text x="200.7" y="89.5">GND</text>
<text x="201.4" y="84.3">4Y2</text>
<text x="201.4" y="86">4Y3</text>
<text x="201.4" y="87.7">4Y4</text>
<text x="72.8" y="91.2">1A1</text>
<text x="72.8" y="93">1A2</text>
<text x="72.8" y="94.7">1A3</text>
<text x="83.9" y="91.2">1B1</text>
<text x="83.9" y="93">1B2</text>
<text x="83.9" y="94.7">1B3</text>
<text x="193.7" y="91.2">2OE</text>
<text x="193.7" y="93">3OE</text>
<text x="193.7" y="94.7">4OE</text>
<text x="200.7" y="91.2">GND</text>
<text x="200.7" y="93">GND</text>
<text x="200.7" y="94.7">GND</text>
<text x="72.8" y="96.4">1A4</text>
<text x="72.8" y="98.1">1A5</text>
<text x="72.8" y="99.8">1A6</text>
<text x="72.8" y="101.6">1A7</text>
<text x="83.9" y="96.4">1B4</text>
<text x="83.9" y="98.1">1B5</text>
<text x="83.9" y="99.8">1B6</text>
<text x="83.9" y="101.6">1B7</text>
<text x="193.7" y="98.1">GND</text>
<text x="193.7" y="96.4">GND</text>
<text x="200.7" y="96.4">GND</text>
<text x="200.7" y="98.1">GND</text>
<text x="72.8" y="103.3">1A8</text>
<text x="72.8" y="105">2A1</text>
<text x="72.8" y="106.8">2A2</text>
<text x="83.9" y="103.3">1B8</text>
<text x="83.9" y="105">2B1</text>
<text x="83.9" y="106.8">2B2</text>
<text x="72.8" y="108.5">2A3</text>
<text x="72.8" y="110.2">2A4</text>
<text x="72.8" y="111.9">2A5</text>
<text x="72.8" y="113.6">2A6</text>
<text x="83.9" y="108.5">2B3</text>
<text x="83.9" y="110.2">2B4</text>
<text x="83.9" y="111.9">2B5</text>
<text x="83.9" y="113.6">2B6</text>
<text x="72.8" y="115.4">2A7</text>
<text x="72.8" y="117.1">2A8</text>
<text x="83.9" y="115.4">2B7</text>
<text x="83.9" y="117.1">2B8</text>
<text x="72.8" y="120.6">1OE</text>
<text x="72.8" y="122.3">1DIR</text>
<text x="72.8" y="124">2OE</text>
<text x="72.8" y="125.7">2DIR</text>
<text x="191.9" y="125.7">1A1</text>
<text x="191.9" y="124">Vcc</text>
<text x="191.9" y="122.3">Vcc</text>
<text x="199.6" y="125.7">1Y1</text>
<text x="199.9" y="122.3">Vcc</text>
<text x="199.9" y="124">Vcc</text>
<text x="72.8" y="129.2">GND</text>
<text x="72.8" y="130.9">GND</text>
<text x="83.2" y="129.2">GND</text>
<text x="83.2" y="130.9">GND</text>
<text x="191.9" y="127.5">1A2</text>
<text x="191.9" y="129.2">1A3</text>
<text x="191.9" y="130.9">1A4</text>
<text x="199.6" y="127.5">1Y2</text>
<text x="199.6" y="129.2">1Y3</text>
<text x="199.6" y="130.9">1Y4</text>
<text x="72.8" y="132.7">GND</text>
<text x="72.8" y="134.4">GND</text>
<text x="83.2" y="132.7">GND</text>
<text x="83.2" y="134.4">GND</text>
<text x="191.9" y="132.7">2A1</text>
<text x="191.9" y="134.4">2A2</text>
<text x="191.9" y="136.1">2A3</text>
<text x="191.9" y="137.8">2A4</text>
<text x="199.6" y="132.7">2Y1</text>
<text x="199.6" y="134.4">2Y2</text>
<text x="199.6" y="136.1">2Y3</text>
<text x="199.6" y="137.8">2Y4</text>
<text x="191.9" y="139.5">3A1</text>
<text x="191.9" y="141.3">3A2</text>
<text x="191.9" y="143">3A3</text>
<text x="199.6" y="139.5">3Y1</text>
<text x="199.6" y="141.3">3Y2</text>
<text x="199.6" y="143">3Y3</text>
<text x="191.9" y="144.8">3A4</text>
<text x="191.9" y="146.5">4A1</text>
<text x="191.9" y="148.2">4A2</text>
<text x="191.9" y="149.9">4A3</text>
<text x="199.6" y="144.8">3Y4</text>
<text x="199.6" y="146.5">4Y1</text>
<text x="199.6" y="148.2">4Y2</text>
<text x="199.6" y="149.9">4Y3</text>
<text x="191.9" y="151.6">4A4</text>
<text x="191.9" y="153.4">1OE</text>
<text x="191.9" y="155.1">2OE</text>
<text x="199" y="153.4">GND</text>
<text x="199" y="155.1">GND</text>
<text x="199.6" y="151.6">4Y4</text>
<text x="191.9" y="160.3">GND</text>
<text x="191.9" y="156.8">3OE</text>
<text x="191.9" y="158.6">4OE</text>
<text x="199" y="156.8">GND</text>
<text x="199" y="158.6">GND</text>
<text x="199" y="160.3">GND</text>
<text x="191.9" y="162.1">GND</text>
<text x="199" y="162.1">GND</text>
</g>
<g font-size="1.2">
<text x="34" y="33">5</text>
<text x="85.8" y="33">4</text>
<text x="137.6" y="33">3</text>
<text x="189.4" y="33">2</text>
<text x="241.2" y="33">1</text>
<text x="6.8" y="55">D</text>
<text x="267.5" y="55">D</text>
<text x="6.8" y="96">C</text>
<text x="267.5" y="96">C</text>
<text x="6.8" y="137.1">B</text>
<text x="267.5" y="137.1">B</text>
<text x="6.8" y="178.1">A</text>
<text x="267.5" y="178.1">A</text>
<text x="34" y="198.8">5</text>
<text x="85.8" y="198.8">4</text>
<text x="137.6" y="198.8">3</text>
<text x="189.4" y="198.8">2</text>
<text x="241.2" y="198.8">1</text>
</g>
</svg>
